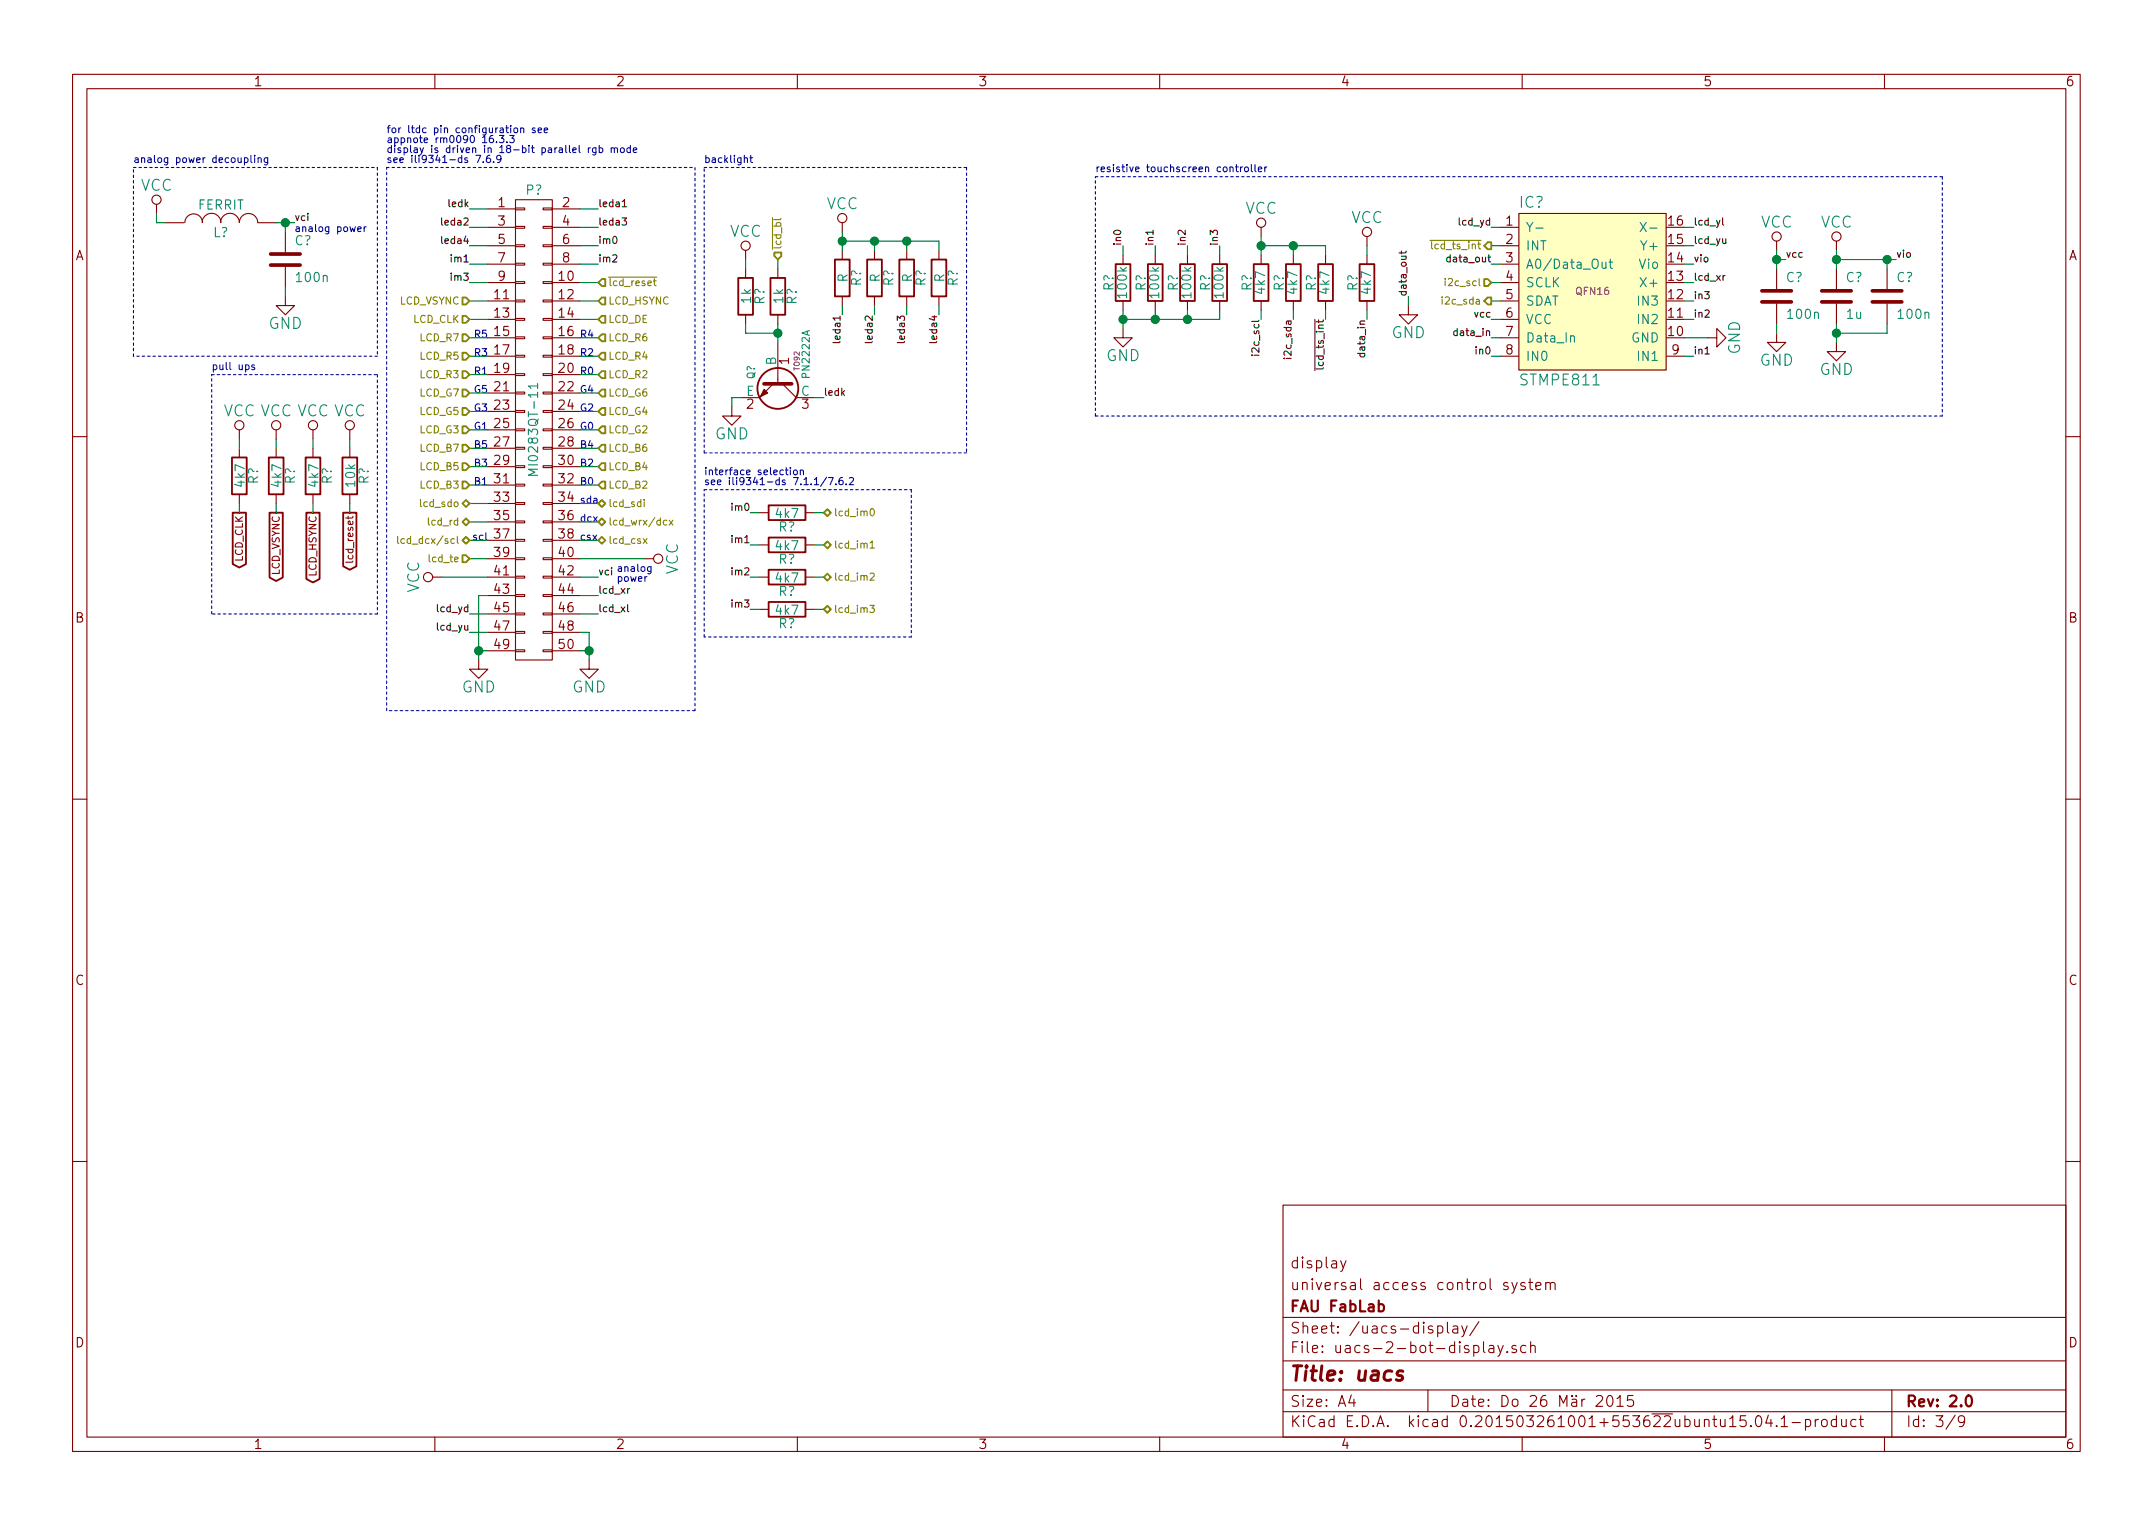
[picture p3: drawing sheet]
<svg xmlns="http://www.w3.org/2000/svg" width="297mm" height="210mm" viewBox="0 0 297 210" stroke-linecap="round" stroke-linejoin="round" font-family="sans-serif">
<g fill="none" stroke="#840000" stroke-width=".15">
<path d="M10 10.3h277v189.9h-277zM12 12.2h273v186.1h-273zM60 10.3v1.9M110 10.3v1.9M160 10.3v1.9M210 10.3v1.9M260 10.3v1.9M21.6 28.2v1.3M22.9 30.7h2.5M25.5 30.7a1.22 1.22 0 0 1 1.2-1.2 1.22 1.22 0 0 1 1.2 1.2M27.9 30.7a1.3 1.3 0 0 1 1.3-1.3 1.3 1.3 0 0 1 1.3 1.3M30.4 30.7a1.3 1.3 0 0 1 1.3-1.3 1.3 1.3 0 0 1 1.3 1.3 1.27 1.27 0 0 1 1.3-1.2 1.27 1.27 0 0 1 1.3 1.2"/>
<path d="M35.6 30.7h2.5M39.4 32v2.8M39.4 36.8v2.8M67.3 28.8h3.8M67.3 31.4h3.8M67.3 33.9h3.8M67.3 36.4h3.8M67.3 39h3.8M71.1 38.9h1.3v.2h-1.3zM71.1 36.3h1.3v.3h-1.3zM71.1 33.8h1.3v.2h-1.3zM71.1 31.2h1.3v.3h-1.3z"/>
<path d="M71.1 28.7h1.3v.3h-1.3zM71.1 27.6h5.1v63.5h-5.1zM74.9 38.9h1.3v.2h-1.3zM74.9 36.3h1.3v.3h-1.3zM74.9 33.8h1.3v.2h-1.3zM74.9 31.2h1.3v.3h-1.3zM74.9 28.7h1.3v.3h-1.3zM76.2 28.8h3.8M76.2 31.4h3.8M76.2 33.9h3.8M76.2 36.4h3.8M76.2 39h3.8"/>
<path d="M102.9 34.5v1.3M102.9 37.1v1.2M107.3 37.1v1.2M116.2 30.7v1.3M116.2 34.5v1.3M120.6 34.5v1.3M125.1 34.5v1.3M129.5 34.5v1.3M154.9 35.2v1.2M159.4 35.2v1.2M163.8 35.2v1.2M168.3 35.2v1.2"/>
<path d="M174 31.4v1.2M174 35.2v1.2M178.4 35.2v1.2M182.9 35.2v1.2M188.6 32.6v1.3M188.6 35.2v1.2M207 31.4h2.5M207 33.9h2.5M207 36.4h2.5M207 39h2.5M209.5 29.5h20.4v21.5h-20.4zM245.1 33.3v1.2"/>
<path d="M245.1 37.1v2.8M253.4 33.3v1.2M253.4 37.1v2.8M260.3 37.1v2.8M33 59.3v1.3M38.1 59.3v1.3M39.4 40.9v1.3h1.2l-1.2 1.2-1.3-1.2h1.3M43.2 59.3v1.3M48.3 59.3v1.3M67.3 51.7h3.8M67.3 41.5h3.8M67.3 54.2h3.8"/>
<path d="M67.3 44.1h3.8M67.3 56.8h3.8M67.3 46.6h3.8M67.3 59.3h3.8M67.3 49.1h3.8M71.1 59.2h1.3v.2h-1.3zM71.1 56.6h1.3v.3h-1.3zM71.1 54.1h1.3v.3h-1.3zM71.1 51.6h1.3v.2h-1.3zM71.1 49h1.3v.3h-1.3zM71.1 46.5h1.3v.2h-1.3zM71.1 43.9h1.3v.3h-1.3z"/>
<path d="M71.1 41.4h1.3v.3h-1.3zM74.9 59.2h1.3v.2h-1.3zM74.9 56.6h1.3v.3h-1.3zM74.9 54.1h1.3v.3h-1.3zM74.9 51.6h1.3v.2h-1.3zM74.9 49h1.3v.3h-1.3zM74.9 46.5h1.3v.2h-1.3zM74.9 43.9h1.3v.3h-1.3zM74.9 41.4h1.3v.3h-1.3zM76.2 51.7h3.8M76.2 41.5h3.8M76.2 54.2h3.8"/>
<path d="M76.2 44.1h3.8M76.2 56.8h3.8M76.2 46.6h3.8M76.2 59.3h3.8M76.2 49.1h3.8M101 56.1v1.3h1.2l-1.2 1.3-1.3-1.3h1.3M102.9 43.4v1.3M105.4 54.2l-.5 .5M106.7 53l-1.9 1.9h-2.6M107.3 43.4v1.3M107.3 47.2v5.8M107.9 53l2 1.9h2.5"/>
<path d="M116.2 40.9v1.3M120.6 40.9v1.3M125.1 40.9v1.3M129.5 40.9v1.3M154.9 45.3v1.3h1.3l-1.3 1.3-1.2-1.3h1.2M154.9 41.5v1.3M159.4 41.5v1.3M163.8 41.5v1.3M168.3 41.5v1.3M174 41.5v1.3M178.4 41.5v1.3M182.9 41.5v1.3"/>
<path d="M188.6 41.5v1.3M194.3 42.2v1.2h1.3l-1.3 1.3-1.3-1.3h1.3M207 41.5h2.5M207 44.1h2.5M207 46.6h2.5M207 49.1h2.5M229.9 49.1h2.5M235.6 46.6h1.3v-1.3l1.2 1.3-1.2 1.3v-1.3M245.1 46v1.2h1.3l-1.3 1.3-1.3-1.3h1.3M245.1 41.9v2.8M253.4 47.2v1.3h1.2l-1.2 1.3-1.3-1.3h1.3M253.4 41.9v2.8"/>
<path d="M260.3 41.9v2.8M10 60.2h2M33 61.8v1.3M33 68.2v1.3M38.1 61.8v1.3M38.1 68.2v1.3M43.2 61.8v1.3M43.2 68.2v1.3M48.3 61.8v1.3M48.3 68.2v1.3M59.7 79.6h1.3M67.3 64.4h3.8"/>
<path d="M67.3 77.1h3.8M67.3 66.9h3.8M67.3 79.6h3.8M67.3 69.5h3.8M67.3 72h3.8M67.3 61.8h3.8M67.3 74.5h3.8M71.1 79.5h1.3v.3h-1.3zM71.1 77h1.3v.2h-1.3zM71.1 74.4h1.3v.3h-1.3zM71.1 71.9h1.3v.2h-1.3zM71.1 69.3h1.3v.3h-1.3z"/>
<path d="M71.1 66.8h1.3v.3h-1.3zM71.1 64.3h1.3v.2h-1.3zM71.1 61.7h1.3v.3h-1.3zM74.9 79.5h1.3v.3h-1.3zM74.9 77h1.3v.2h-1.3zM74.9 74.4h1.3v.3h-1.3zM74.9 71.9h1.3v.2h-1.3zM74.9 69.3h1.3v.3h-1.3zM74.9 66.8h1.3v.3h-1.3zM74.9 64.3h1.3v.2h-1.3zM74.9 61.7h1.3v.3h-1.3zM76.2 64.4h3.8"/>
<path d="M76.2 77.1h3.8M76.2 66.9h3.8M76.2 79.6h3.8M76.2 69.5h3.8M76.2 72h3.8M76.2 61.8h3.8M76.2 74.5h3.8M88.9 77.1h1.3M104.8 79.6h1.2M104.8 75.2h1.2M104.8 70.7h1.2M111.1 79.6h1.3"/>
<path d="M111.1 75.2h1.3M111.1 70.7h1.3M285 60.2h2M66 91.1v1.2h1.3l-1.3 1.3-1.2-1.3h1.2M67.3 89.8h3.8M67.3 82.2h3.8M67.3 84.7h3.8M67.3 87.2h3.8M71.1 89.7h1.3v.2h-1.3zM71.1 87.1h1.3v.3h-1.3zM71.1 84.6h1.3v.2h-1.3zM71.1 82h1.3v.3h-1.3z"/>
<path d="M74.9 89.7h1.3v.2h-1.3zM74.9 87.1h1.3v.3h-1.3zM74.9 84.6h1.3v.2h-1.3zM74.9 82h1.3v.3h-1.3zM76.2 89.8h3.8M76.2 82.2h3.8M76.2 84.7h3.8M76.2 87.2h3.8M81.3 91.1v1.2h1.2l-1.2 1.3-1.3-1.3h1.3M104.8 84.1h1.2M111.1 84.1h1.3M10 110.3h2"/>
<path d="M285 110.3h2M10 160.2h2M177 166.3h108v32h-108zM185 173.9l.3 1M185.7 173.9l-.5 1.4-.2 .1M208 177a.37 .37 0 0 0-.6 .1v.1a.54 .54 0 0 0 .6 .3l.1 .1-.1 .2-.1 .1-.5-.1M208.6 176.9l.3 1M209.3 176.9l-.5 1.4-.2 .1M210.4 177a.37 .37 0 0 0-.6 .1v.1a.54 .54 0 0 0 .6 .3l.1 .1-.1 .2-.2 .1-.4-.1M210.9 176.9h.6M211.1 176.4v1.3l.2 .2h.2M211.9 177.4l.7-.1-.1-.3-.4-.1-.2 .2 .1 .7 .1 .1 .4-.1"/>
<path d="M213.3 177.1a.38 .38 0 0 1 .6 0v.8M213.3 176.9v1M213.9 177.1a.36 .36 0 0 1 .3-.2 .36 .36 0 0 1 .4 .2v.8M285 160.2h2M60 198.3v1.9M110 198.3v1.9M160 198.3v1.9M177 194.8h108M177 191.8h108M177 187.8h108M177 181.8h108M186.4 192.5l-.3 1h.9"/>
<path d="M186.8 193v1M197 191.8v3M198.3 183a.48 .48 0 0 1 .7 .1l.1 .1-.1 .6a.48 .48 0 0 1-.7 0M198.3 182.9v1.5M199.7 182.4v1.3l.2 .2M200.5 183l.1-.1 .5 .1v.9M201.1 183.3l-.5 .1-.2 .2 .1 .2 .1 .1 .5-.1M201.7 182.9l.3 1M202.4 182.9l-.5 1.4-.2 .1M203.3 185.7a.48 .48 0 0 1 .7 0v.2v.6a.48 .48 0 0 1-.7 0M204 182.3l-1.2 2M204.7 185.1v1.3l.2 .2"/>
<path d="M205.5 185.7l.1-.1 .4 .1 .1 .9M206.1 186h-.5l-.2 .3 .1 .2 .1 .1 .5-.1M206.7 185.6l.3 1M207.4 185.6l-.5 1.4-.2 .1M207.9 186.5h.1l-.1 .1v-.1v.1M209.2 185.7a.37 .37 0 0 0-.6 .1v.1a.54 .54 0 0 0 .6 .3v.1v.2l-.2 .1-.4-.1M210 198.3v1.9M210.5 185.7l-.4-.1-.3 .3 .1 .6 .2 .1 .4-.1M211.2 185.7a.38 .38 0 0 1 .6 .1v.8M211.2 185.1v1.5M221.8 192.7a.35 .35 0 0 1 .4-.2 .35 .35 0 0 1 .3 .3 .77 .77 0 0 1-.5 1.2 .9 .9 0 0 1-.2-1.3zM223.1 193l.4-.5v1.5"/>
<path d="M223.1 194h.9M225.3 192.5h-.7l-.1 .7a.62 .62 0 0 1 .7 0l.2 .2-.1 .5-.2 .1h-.4l-.2-.1M242.3 195.5a.35 .35 0 0 1 .4-.2 .35 .35 0 0 1 .3 .3 .77 .77 0 0 1-.5 1.2 .9 .9 0 0 1-.2-1.3zM244 195.2l-.4 1.1h1M244.3 195.8v1M245.1 196.7h.1l-.1 .1-.1-.1h.1v.1M245.7 195.8l.5-.5v1.5M245.7 196.8h.9M247.2 196.3h1.2M249.1 195.9a.48 .48 0 0 1 .6 .1l.1 .1-.1 .6a.48 .48 0 0 1-.6 0M249.1 195.8v1.5M250.4 195.8v1"/>
<path d="M250.9 195.8l-.3 .1-.2 .2M251.4 196a.41 .41 0 0 1 .7 .1v.4a.41 .41 0 0 1-.4 .3 .41 .41 0 0 1-.4-.3zM253.4 195.9l-.5-.1-.2 .3v.6l.2 .1 .5-.1M253.4 195.3v1.5M254.1 195.8l.1 .9a.4 .4 0 0 0 .5 0M254.7 195.8v1M256.1 195.9l-.5-.1-.3 .3 .1 .6 .2 .1 .5-.1M256.5 195.8h.6M256.7 195.3v1.3l.2 .2h.2M260 198.3v1.9M261 191.8v6.5M269.7 195.2l-1.2 2"/>
<path d="M271 196l-.2 .3h-.3l-.3-.3v-.4l.1-.2 .5-.1 .2 .2a1.19 1.19 0 0 1-.2 1.2l-.5 .1"/>
<circle cx="21.6" cy="27.6" r=".63"/>
<circle cx="102.9" cy="33.9" r=".63"/>
<circle cx="116.2" cy="30.1" r=".63"/>
<circle cx="174" cy="30.7" r=".63"/>
<circle cx="188.6" cy="32" r=".63"/>
<circle cx="245.1" cy="32.6" r=".63"/>
<circle cx="253.4" cy="32.6" r=".63"/>
<circle cx="33" cy="58.7" r=".63"/>
<circle cx="38.1" cy="58.7" r=".63"/>
<circle cx="43.2" cy="58.7" r=".63"/>
<circle cx="48.3" cy="58.7" r=".63"/>
<circle cx="59.1" cy="79.6" r=".63"/>
<circle cx="90.8" cy="77.1" r=".63"/>
</g>
<path d="M271.3 192.7a.35 .35 0 0 1 .4-.2 .35 .35 0 0 1 .3 .3 .77 .77 0 0 1-.4 1.2 .9 .9 0 0 1-.3-1.3z" fill="none" stroke="#840000" stroke-width=".3"/>
<path d="M193.5 189.2l-.4-.1-.2 .1-.2 .3 .3 .3 .4 .1 .1 .3-.1 .1-.2 .1-.6-.1" fill="none" stroke="#840000" stroke-width=".41"/>
<path d="M211.9 31.5h1M221 36.2l.1 .8a.32 .32 0 0 0 .5-.1M221.6 36.2v.8M222 36.2h.5M222.2 35.8v1v.2h.3M226.3 30.7l.8 1.2M227.1 30.7l-.8 1.2M227.6 31.5h1M74.2 53.3h-1.3l.4 .3M74.2 52.9v.7M216.7 46.5a.3 .3 0 0 1 .5 0v.7M74.2 64.7h-1.3l.9 .4-.9 .5h1.3" fill="none" stroke="#008484" stroke-width=".15"/>
<g fill="none" stroke="#840000" stroke-width=".25">
<path d="M101.9 38.3h2v5.1h-2zM106.3 38.3h2v5.1h-2zM115.2 35.8h2v5.1h-2zM119.6 35.8h2.1v5.1h-2.1zM124.1 35.8h2v5.1h-2zM128.5 35.8h2.1v5.1h-2.1zM153.9 36.4h2.1v5.1h-2.1zM158.4 36.4h2v5.1h-2zM162.8 36.4h2v5.1h-2zM167.3 36.4h2v5.1h-2zM173 36.4h2v5.1h-2zM177.4 36.4h2.1v5.1h-2.1z"/>
<path d="M181.9 36.4h2v5.1h-2zM187.6 36.4h2v5.1h-2zM32 63.1h2v5.1h-2zM32.1 70.7h1.8v7.1l-.9 .5-.9-.5zM37.1 63.1h2v5.1h-2zM37.2 70.7h1.8v9l-.9 .5-.9-.5zM42.2 63.1h2v5.1h-2zM42.3 70.7h1.8v9.2l-.9 .5-.9-.5zM47.2 63.1h2.1v5.1h-2.1zM47.3 70.7h1.9v7.4l-.9 .5-1-.5zM106 78.6h5.1v2h-5.1zM106 74.2h5.1v2h-5.1z"/>
<path d="M106 69.7h5.1v2h-5.1zM106 83.1h5.1v2h-5.1z"/>
<circle cx="107.3" cy="53.6" r="2.82"/>
</g>
<path d="M37.3 36.6h4.1M37.3 35h4.1M105.4 53h3.8M243.1 41.7h4M243.1 40.1h4M251.3 41.7h4.1M251.3 40.1h4.1M258.3 41.7h4.1M258.3 40.1h4.1" fill="none" stroke="#840000" stroke-width=".51"/>
<path d="M105.4 53.7l.5 .5-1 .5z" fill="#840000" stroke="#840000" stroke-width=".15"/>
<g fill="none" stroke="#0000c2" stroke-width=".15">
<path d="M68 18.7h-.3a.63 .63 0 0 0 0 1l.3-.1 .1-.4-.2-.1h-.2l-.2 .1M68.5 19.6v.1M68.9 18.7h.6l-.3 .4 .3 .1v.4l-.2 .1-.4-.1M69.9 19.6v.1M70.3 18.7h.6l-.3 .4 .3 .1v.4l-.2 .1-.4-.1M71 17.7l.2-.1 .2 .3v.2l-.2 .2-.3-.2zM71.8 17.7h.1a.23 .23 0 0 1 .4 .1v.5M71.8 17.6v.7M73.8 17.7l-.2-.1-.2 .2 .1 .1 .3 .1v.3h-.4M74.2 18l.5-.1v-.2l-.3-.1-.2 .2 .1 .5h.4M75.1 18l.5-.1-.1-.2-.3-.1-.1 .2v.5h.4M33.7 21.8h.3l.2 .2-.1 .4h-.4"/>
<path d="M34.6 21.4v.9l.2 .1M35.1 21.4v.1M35.1 21.8v.6M35.6 21.9l.1-.1a.23 .23 0 0 1 .3 .1v.5M35.6 21.8v.6M36.9 21.8v.8l-.1 .2-.3-.1M36.9 21.8h-.2l-.3 .2 .2 .4h.3M49.4 31.6l.4-.1v-.2h-.3l-.1 .1v.5h.4M50.2 31.3v.6M50.5 31.3l-.3 .2M65.7 21.4h.6l-.4 1M66.7 22.3v.1"/>
<path d="M67.6 21.4l-.3 .1a.63 .63 0 0 0 0 .9l.3-.1 .1-.3-.2-.2h-.2l-.2 .2M68.1 22.3v.1M69.1 21.9l-.2 .1h-.2l-.2-.1 .1-.4 .3-.1a.62 .62 0 0 1-.1 1h-.2M79.9 20.1v.8l.2 .2M81.2 20.4v.7M81.5 20.4l-.3 .2M82.2 20.4v.8l-.2 .2-.2-.1M82.2 20.4h-.3l-.2 .2 .1 .4h.4M82.7 20.4h.3l.2 .2-.1 .4h-.4M82.7 20.1v1M84.3 20.5l.1-.1a.23 .23 0 0 1 .4 .1v.6M84.3 20.4v.7"/>
<path d="M84.8 20.5a.23 .23 0 0 1 .2-.1 .23 .23 0 0 1 .2 .1v.6M85.7 20.4h.2l.2 .2v.3l-.2 .2-.3-.2zM87 20.4h-.3l-.2 .2 .1 .4h.4M87 20.1v1M87.4 20.7l.5-.1-.1-.2h-.3l-.1 .1v.5h.4M102.7 21.9v-.1a.23 .23 0 0 1 .4 .1v.5M103.5 21.8h.3M103.6 21.4v.9l.2 .1M170.5 23h.3M170.6 22.7v.9l.2 .1M171.1 23v.7M171.4 23l-.3 .2"/>
<path d="M171.8 23.1l.1-.1 .3 .1v.4l-.1 .1-.2 .1-.1-.1zM172.6 22.7v.9l.2 .1M173.2 22.7v.9l.1 .1M173.6 23.4l.5-.1-.1-.2-.2-.1-.2 .2 .1 .4h.3M174.5 23v.7M174.8 23l-.3 .2M35.1 50.4l-.2-.1-.2 .2 .1 .1 .3 .1v.2h-.4M89.8 78.2v.8l-.2 .2-.2-.1M89.8 78.2h-.3l-.2 .2 .1 .4h.4M108.4 64.8h.3M108.5 64.5v.9l.2 .1M109 64.5v.1"/>
<path d="M109 64.8v.7M109.5 64.9l.2-.1 .3 .1v.4l-.1 .2h-.2l-.2-.1zM110.4 64.9h.1a.23 .23 0 0 1 .3 .1v.5M110.4 64.8v.7M114 65.8l-.8 1.3M114.3 65.9h.7l-.5 1M115.3 66.8v.1M116.2 65.9h-.2a.63 .63 0 0 0 0 1l.3-.1v-.4l-.2-.1h-.1l-.3 .1M116.7 66.8v.1M117.2 66l.4-.1 .2 .3-.7 .7h.7"/>
</g>
<g fill="none" stroke="#000" stroke-width=".15">
<path d="M85.8 30.1h.6l-.3 .3 .3 .2v.4l-.2 .1-.4-.1M85.9 27.8l.3-.3v1M85.9 28.5h.5M159.1 31.8v.6M193.3 34.6v.4M194 34.6l-.1 .3h-.9M237.7 30.1v.8l.1 .2M237.7 32.9v.6l.2 .1 .2-.1M238 38l-.3 .2M238.1 32.9v.7M172.7 49h.1M181.4 44.1v7"/>
<path d="M181.9 44.1v.4M182.6 44.1l-.2 .3h-.8M235.2 48.8h.6M86.6 83.4v.9l.1 .1M86.9 81.2l-.3 .2"/>
</g>
<g fill="none" stroke="#008400" stroke-width=".15">
<path d="M21.6 29.5v1.2h1.3M38.1 30.7h2.5M39.4 30.7v1.3M39.4 39.6v1.3M64.8 28.8h2.5M64.8 31.4h2.5M64.8 33.9h2.5M64.8 39h2.5M64.8 36.4h2.5M80 28.8h2.5M80 31.4h2.5M80 33.9h2.5"/>
<path d="M80 39h2.5M80 36.4h2.5M102.9 35.8v1.3M107.3 35.8v1.3M116.2 32v2.5M116.2 33.3h13.3v1.2M120.6 33.3v1.2M125.1 33.3v1.2M154.9 33.9v1.3M159.4 33.9v1.3M163.8 33.9v1.3M168.3 33.9v1.3"/>
<path d="M174 33.9h8.9v1.3M174 32.6v2.6M178.4 33.9v1.3M188.6 33.9v1.3M205.7 31.4h1.3M205.7 33.9h1.3M205.7 39h1.3M205.7 36.4h1.3M232.4 31.4h1.3M232.4 33.9h1.3M232.4 39h1.3M232.4 36.4h1.3"/>
<path d="M245.1 35.8h1.3M245.1 34.5v2.6M253.4 34.5v2.6M253.4 35.8h8.2M260.3 35.8v1.3M64.8 41.5h2.5M64.8 44.1h2.5M64.8 46.6h2.5M64.8 49.1h2.5M64.8 51.7h2.5M64.8 54.2h2.5M64.8 56.8h2.5"/>
<path d="M64.8 59.3h2.5M80 41.5h2.5M80 44.1h2.5M80 46.6h2.5M80 49.1h2.5M80 51.7h2.5M80 54.2h2.5M80 56.8h2.5M80 59.3h2.5M102.2 54.9h-1.2v1.2M102.9 44.7v1.3h4.4M107.3 44.7v2.5"/>
<path d="M112.4 54.9h1.3M116.2 42.2v1.2M120.6 42.2v1.2M125.1 42.2v1.2M129.5 42.2v1.2M154.9 42.8v2.5M159.4 42.8v1.3M163.8 42.8v1.3M168.3 42.8v1.3h-13.4M174 42.8v1.3M178.4 42.8v1.3M182.9 42.8v1.3"/>
<path d="M188.6 42.8v1.3M194.3 40.9v1.3M205.7 41.5h1.3M205.7 44.1h1.3M205.7 46.6h1.3M205.7 49.1h1.3M232.4 41.5h1.3M232.4 44.1h1.3M232.4 46.6h3.2M232.4 49.1h1.3M245.1 44.7v1.3M253.4 44.7v2.5"/>
<path d="M260.3 44.7v1.3h-6.9M33 60.6v1.2M33 69.5v1.2M38.1 60.6v1.2M38.1 69.5v1.2M43.2 60.6v1.2M43.2 69.5v1.2M48.3 60.6v1.2M48.3 69.5v1.2M61 79.6h6.3M64.8 77.1h2.5M64.8 61.8h2.5"/>
<path d="M64.8 64.4h2.5M64.8 66.9h2.5M64.8 69.5h2.5M64.8 72h2.5M64.8 74.5h2.5M80 77.1h8.9M80 79.6h2.5M80 61.8h2.5M80 64.4h2.5M80 66.9h2.5M80 69.5h2.5M80 72h2.5"/>
<path d="M80 74.5h2.5M103.5 79.6h1.3M103.5 75.2h1.3M103.5 70.7h1.3M112.4 79.6h1.3M112.4 75.2h1.3M112.4 70.7h1.3M64.8 87.2h2.5M64.8 84.7h2.5M66 89.8h1.3M67.3 82.2h-1.3v8.9M80 89.8h1.3"/>
<path d="M80 82.2h2.5M80 87.2h1.3v3.9M80 84.7h2.5M103.5 84.1h1.3M112.4 84.1h1.3"/>
</g>
<g fill="#008400" stroke="#008400" stroke-width=".25">
<circle cx="107.3" cy="46" r=".51"/>
<circle cx="66" cy="89.8" r=".51"/>
<circle cx="81.3" cy="89.8" r=".51"/>
<circle cx="116.2" cy="33.3" r=".51"/>
<circle cx="120.7" cy="33.3" r=".51"/>
<circle cx="125.1" cy="33.3" r=".51"/>
<circle cx="39.4" cy="30.7" r=".51"/>
<circle cx="253.4" cy="35.8" r=".51"/>
<circle cx="260.3" cy="35.8" r=".51"/>
<circle cx="253.4" cy="46" r=".51"/>
<circle cx="245.1" cy="35.8" r=".51"/>
<circle cx="174" cy="33.9" r=".51"/>
<circle cx="178.4" cy="33.9" r=".51"/>
<circle cx="154.9" cy="44.1" r=".51"/>
<circle cx="159.4" cy="44.1" r=".51"/>
<circle cx="163.8" cy="44.1" r=".51"/>
</g>
<g fill="none" stroke="#0000c2" stroke-width=".15" stroke-dasharray=".3 .4">
<path d="M18.4 23.1h33.7M52.1 23.1v26M53.3 23.1h42.6M95.9 23.1v74.9M97.2 23.1h36.1M133.3 23.1v39.4M151.1 24.4h116.9M268 24.4v33M18.4 49.1v-26M29.2 51.7h22.9M52.1 51.7v33M52.1 49.1h-33.7"/>
<path d="M151.1 57.4v-33M268 57.4h-116.9M97.2 67.6h28.5M97.2 62.5v-39.4M125.7 67.6v20.3M133.3 62.5h-36.1M29.2 84.7v-33M52.1 84.7h-22.9M53.3 98v-74.9M95.9 98h-42.6M97.2 87.9v-20.3M125.7 87.9h-28.5"/>
</g>
<g fill="none" stroke="#848400" stroke-width=".25">
<path d="M83 38.5h.5v1h-.5l-.5-.5zM106.8 34.8h1v.5l-.5 .5-.5-.5zM204.8 38.5h.5l.4 .5-.4 .5h-.5zM205.3 33.4h.4v1h-.4l-.5-.5zM63.8 41h.5l.5 .5-.5 .5h-.5zM63.8 43.6h.5l.5 .5-.5 .4h-.5zM63.8 46.1h.5l.5 .5-.5 .5h-.5zM63.8 48.7h.5l.5 .4-.5 .5h-.5zM63.8 51.2h.5l.5 .5-.5 .5h-.5zM63.8 53.7h.5l.5 .5-.5 .5h-.5zM63.8 56.3h.5l.5 .5-.5 .4h-.5zM63.8 58.8h.5l.5 .5-.5 .5h-.5z"/>
<path d="M83 41h.5v1h-.5l-.5-.5zM83 43.6h.5v.9h-.5l-.5-.4zM83 46.1h.5v1h-.5l-.5-.5zM83 48.7h.5v.9h-.5l-.5-.5zM83 51.2h.5v1h-.5l-.5-.5zM83 53.7h.5v1h-.5l-.5-.5zM83 56.3h.5v.9h-.5l-.5-.4zM83 58.8h.5v1h-.5l-.5-.5zM205.3 41h.4v1h-.4l-.5-.5zM63.8 61.4h.5l.5 .4-.5 .5h-.5zM63.8 63.9h.5l.5 .5-.5 .5h-.5zM63.8 66.4h.5l.5 .5-.5 .5h-.5z"/>
<path d="M63.8 69.5l.5-.5 .5 .5-.5 .4zM63.8 72l.5-.5 .5 .5-.5 .5zM63.8 74.5l.5-.4 .5 .4-.5 .5zM63.8 76.6h.5l.5 .5-.5 .5h-.5zM82.5 69.5l.5-.5 .5 .5-.5 .4zM82.5 72l.5-.5 .5 .5-.5 .5zM82.5 74.5l.5-.4 .5 .4-.5 .5zM83 61.4h.5v.9h-.5l-.5-.5zM83 63.9h.5v1h-.5l-.5-.5zM83 66.4h.5v1h-.5l-.5-.5zM113.7 70.7l.4-.4 .5 .4-.5 .5zM113.7 75.2l.4-.5 .5 .5-.5 .5z"/>
<path d="M113.7 79.6l.4-.5 .5 .5-.5 .5zM113.7 84.1l.4-.5 .5 .5-.5 .5z"/>
</g>
<g fill="none" stroke="#848400" stroke-width=".15">
<path d="M83.9 38.2h6.7M90.1 38.8h.4M90.3 38.4v.9l.2 .1M106.6 30v4.4M107.7 30.1l-.1 .2h-.8M197.3 33.2h7M199.4 38.4v.1M203.9 33.7h.4M204 33.3v.9l.3 .1M54.9 74v.8l.1 .2M55.8 74.4l-.3-.1-.2 .2 .1 .4h.4M63.1 74v.8l.1 .2"/>
<path d="M88.7 74.3l.6 .7M88.9 68.9v.1M88.9 69.2v.7M89.3 74.3l-.6 .7M92 71.8h-.3l-.2 .2 .1 .4h.4M92.3 71.8l.5 .6M92.8 71.8l-.5 .6M120 74.9l.3-.3v1M120 79.2l.4-.1 .2 .2-.6 .8h.6M120 75.6h.6M120.1 70.3l.2-.1a.53 .53 0 0 1 .3 .5 .53 .53 0 0 1-.3 .5l-.2-.2-.1-.2zM120 83.5h.6l-.3 .4 .3 .2v.3l-.2 .1-.4-.1"/>
</g>
<path d="M209.5 29.5h20.4v21.5h-20.4z" fill="#ffffc2" stroke="#ffffc2" stroke-width=".25"/>
<text font-size="2.8" fill="#840000" x="178" y="190.5">Title: uacs</text>
<g font-size="2.1" fill="#008484">
<text x="19.4" y="26.3">VCC</text>
<text x="114" y="28.9">VCC</text>
<text x="171.8" y="29.5">VCC</text>
<text x="209.6" y="28.7">IC?</text>
<text x="100.6" y="32.7">VCC</text>
<text x="186.4" y="30.8">VCC</text>
<text x="242.9" y="31.4">VCC</text>
<text x="251.1" y="31.4">VCC</text>
<text x="37" y="45.4">GND</text>
<text x="191.9" y="46.7">GND</text>
<text x="152.6" y="49.8">GND</text>
<text x="209.9" y="53.2">STMPE811</text>
<text x="240.1" y="48.9" transform="rotate(-90 240.1 48.9)">GND</text>
<text x="242.7" y="50.5">GND</text>
<text x="251" y="51.7">GND</text>
<text x="30.8" y="57.4">VCC VCC VCC VCC</text>
<text x="98.6" y="60.6">GND</text>
<text x="57.8" y="81.8" transform="rotate(-90 57.8 81.8)">VCC</text>
<text x="93.5" y="79.3" transform="rotate(-90 93.5 79.3)">VCC</text>
<text x="63.7" y="95.5">GND</text>
<text x="78.9" y="95.5">GND</text>
</g>
<g font-size="2.1" fill="#840000">
<text x="178" y="178">universal access control system</text>
<text x="178" y="175">display</text>
<text x="178" y="184">Sheet: /uacs-display/</text>
<text x="178" y="181">FAU FabLab</text>
<text x="178" y="186.7">File: uacs-2-bot-display.sch</text>
<text x="178" y="196.9">KiCad E.D.A. kicad 0.201503261001+553622ubuntu15.04.1-product</text>
<text x="178" y="194.1">Size: A4</text>
<text x="200" y="194.1">Date: Do 26 Mär 2015</text>
<text x="263" y="194.1">Rev: 2.0</text>
<text x="263" y="196.9">Id: 3/9</text>
</g>
<g font-size="1.8" fill="#840000">
<text x="35" y="11.9">1</text>
<text x="85" y="11.9">2</text>
<text x="135" y="11.9">3</text>
<text x="185" y="11.9">4</text>
<text x="235" y="11.9">5</text>
<text x="285" y="11.9">6</text>
<text x="68.7" y="28.6">1</text>
<text x="77.6" y="28.6">2</text>
<text x="10.4" y="35.9">A</text>
<text x="68.7" y="31.1">3</text>
<text x="68.7" y="33.6">5</text>
<text x="77.6" y="31.1">4</text>
<text x="77.6" y="33.6">6</text>
<text x="207.8" y="31.1">1</text>
<text x="207.8" y="33.6">2</text>
<text x="230.2" y="33.6">15</text>
<text x="230.2" y="31.1">16</text>
<text x="285.4" y="35.9">A</text>
<text x="68.2" y="41.3">11</text>
<text x="68.7" y="36.2">7</text>
<text x="68.7" y="38.7">9</text>
<text x="77.1" y="38.7">10</text>
<text x="77.1" y="41.3">12</text>
<text x="77.6" y="36.2">8</text>
<text x="207.8" y="36.2">3</text>
<text x="207.8" y="38.7">4</text>
<text x="207.8" y="41.3">5</text>
<text x="230.2" y="41.3">12</text>
<text x="230.2" y="38.7">13</text>
<text x="230.2" y="36.2">14</text>
<text x="68.2" y="43.8">13</text>
<text x="68.2" y="46.3">15</text>
<text x="77.1" y="43.8">14</text>
<text x="77.1" y="46.3">16</text>
<text x="207.8" y="43.8">6</text>
<text x="207.8" y="46.3">7</text>
<text x="230.2" y="46.3">10</text>
<text x="230.2" y="43.8">11</text>
<text x="68.2" y="54">21</text>
<text x="68.2" y="48.9">17</text>
<text x="68.2" y="51.4">19</text>
<text x="77.1" y="51.4">20</text>
<text x="77.1" y="54">22</text>
<text x="77.1" y="48.9">18</text>
<text x="108.8" y="50.3" transform="rotate(-90 108.8 50.3)">1</text>
<text x="207.8" y="48.9">8</text>
<text x="230.7" y="48.9">9</text>
<text x="68.2" y="56.5">23</text>
<text x="68.2" y="59">25</text>
<text x="77.1" y="56.5">24</text>
<text x="77.1" y="59">26</text>
<text x="103" y="56.4">2</text>
<text x="110.6" y="56.4">3</text>
<text x="68.2" y="61.6">27</text>
<text x="68.2" y="64.1">29</text>
<text x="77.1" y="64.1">30</text>
<text x="77.1" y="61.6">28</text>
<text x="68.2" y="66.7">31</text>
<text x="68.2" y="69.2">33</text>
<text x="68.2" y="71.7">35</text>
<text x="77.1" y="66.7">32</text>
<text x="77.1" y="69.2">34</text>
<text x="77.1" y="71.7">36</text>
<text x="68.2" y="74.3">37</text>
<text x="68.2" y="76.8">39</text>
<text x="77.1" y="76.8">40</text>
<text x="77.1" y="74.3">38</text>
<text x="68.2" y="79.4">41</text>
<text x="68.2" y="81.9">43</text>
<text x="77.1" y="79.4">42</text>
<text x="77.1" y="81.9">44</text>
<text x="10.4" y="85.9">B</text>
<text x="68.2" y="84.4">45</text>
<text x="68.2" y="87">47</text>
<text x="68.2" y="89.5">49</text>
<text x="77.1" y="89.5">50</text>
<text x="77.1" y="84.4">46</text>
<text x="77.1" y="87">48</text>
<text x="285.4" y="85.9">B</text>
<text x="10.4" y="135.9">C</text>
<text x="285.4" y="135.9">C</text>
<text x="10.4" y="185.9">D</text>
<text x="285.4" y="185.9">D</text>
<text x="35" y="199.9">1</text>
<text x="85" y="199.9">2</text>
<text x="135" y="199.9">3</text>
<text x="185" y="199.9">4</text>
<text x="235" y="199.9">5</text>
<text x="285" y="199.9">6</text>
</g>
<g font-size="1.8" fill="#008484">
<text x="27.3" y="28.9">FERRIT</text>
<text x="72.5" y="26.8">P?</text>
<text x="29.4" y="32.7">L?</text>
<text x="40.6" y="33.8">C?</text>
<text x="210.5" y="32">Y-</text>
<text x="210.5" y="34.5">INT</text>
<text x="226.7" y="34.5">Y+</text>
<text x="41" y="38.9">100n</text>
<text x="103.6" y="41.8" transform="rotate(-90 103.6 41.8)">1k</text>
<text x="108.1" y="41.8" transform="rotate(-90 108.1 41.8)">1k</text>
<text x="116.9" y="39" transform="rotate(-90 116.9 39)">R</text>
<text x="118.8" y="39.5" transform="rotate(-90 118.8 39.5)">R?</text>
<text x="121.4" y="39" transform="rotate(-90 121.4 39)">R</text>
<text x="123.2" y="39.5" transform="rotate(-90 123.2 39.5)">R?</text>
<text x="125.8" y="39" transform="rotate(-90 125.8 39)">R</text>
<text x="127.7" y="39.5" transform="rotate(-90 127.7 39.5)">R?</text>
<text x="130.3" y="39" transform="rotate(-90 130.3 39)">R</text>
<text x="132.1" y="39.5" transform="rotate(-90 132.1 39.5)">R?</text>
<text x="153.6" y="40.2" transform="rotate(-90 153.6 40.2)">R?</text>
<text x="155.5" y="41" transform="rotate(-90 155.5 41)">100k</text>
<text x="158.1" y="40.2" transform="rotate(-90 158.1 40.2)">R?</text>
<text x="159.9" y="41" transform="rotate(-90 159.9 41)">100k</text>
<text x="162.5" y="40.2" transform="rotate(-90 162.5 40.2)">R?</text>
<text x="164.4" y="41" transform="rotate(-90 164.4 41)">100k</text>
<text x="167" y="40.2" transform="rotate(-90 167 40.2)">R?</text>
<text x="168.8" y="41" transform="rotate(-90 168.8 41)">100k</text>
<text x="172.7" y="40.2" transform="rotate(-90 172.7 40.2)">R?</text>
<text x="174.5" y="40.5" transform="rotate(-90 174.5 40.5)">4k7</text>
<text x="177.1" y="40.2" transform="rotate(-90 177.1 40.2)">R?</text>
<text x="179" y="40.5" transform="rotate(-90 179 40.5)">4k7</text>
<text x="181.6" y="40.2" transform="rotate(-90 181.6 40.2)">R?</text>
<text x="183.4" y="40.5" transform="rotate(-90 183.4 40.5)">4k7</text>
<text x="187.3" y="40.2" transform="rotate(-90 187.3 40.2)">R?</text>
<text x="189.1" y="40.5" transform="rotate(-90 189.1 40.5)">4k7</text>
<text x="210.5" y="37.1">A0/Data_Out</text>
<text x="210.5" y="39.6">SCLK</text>
<text x="226.2" y="37.1">Vio</text>
<text x="226.7" y="39.6">X+</text>
<text x="246.4" y="38.9">C?</text>
<text x="254.6" y="38.9">C?</text>
<text x="261.6" y="38.9">C?</text>
<text x="105.5" y="42" transform="rotate(-90 105.5 42)">R?</text>
<text x="109.9" y="42" transform="rotate(-90 109.9 42)">R?</text>
<text x="210.5" y="42.2">SDAT</text>
<text x="210.5" y="44.7">VCC</text>
<text x="210.5" y="47.2">Data_In</text>
<text x="225" y="47.2">GND</text>
<text x="226.2" y="44.7">IN2</text>
<text x="226.2" y="42.2">IN3</text>
<text x="246.8" y="44">100n</text>
<text x="254.8" y="44">1u</text>
<text x="262" y="44">100n</text>
<text x="107.1" y="50.4" transform="rotate(-90 107.1 50.4)">B</text>
<text x="210.5" y="49.8">IN0</text>
<text x="226.2" y="49.8">IN1</text>
<text x="102.9" y="54.6">E</text>
<text x="110.5" y="54.6">C</text>
<text x="74.2" y="64.7" transform="rotate(-90 74.2 64.7)">MI0283QT-11</text>
<text x="33.8" y="67.1" transform="rotate(-90 33.8 67.1)">4k7</text>
<text x="35.6" y="66.8" transform="rotate(-90 35.6 66.8)">R?</text>
<text x="38.8" y="67.1" transform="rotate(-90 38.8 67.1)">4k7</text>
<text x="40.7" y="66.8" transform="rotate(-90 40.7 66.8)">R?</text>
<text x="43.9" y="67.1" transform="rotate(-90 43.9 67.1)">4k7</text>
<text x="45.8" y="66.8" transform="rotate(-90 45.8 66.8)">R?</text>
<text x="49" y="67.1" transform="rotate(-90 49 67.1)">10k</text>
<text x="50.9" y="66.8" transform="rotate(-90 50.9 66.8)">R?</text>
<text x="107.1" y="71.5">4k7</text>
<text x="107.1" y="75.9">4k7</text>
<text x="107.4" y="77.8">R?</text>
<text x="107.4" y="73.3">R?</text>
<text x="107.1" y="80.4">4k7</text>
<text x="107.4" y="82.2">R?</text>
<text x="107.1" y="84.8">4k7</text>
<text x="107.4" y="86.7">R?</text>
</g>
<g font-size="1.4" fill="#0000c2">
<text x="18.4" y="22.5">analog power decoupling</text>
<text x="53.3" y="18.4">for ltdc pin configuration see</text>
<text x="53.3" y="19.7">appnote rm0090 16.3.3</text>
<text x="53.3" y="21.1">display is driven in 18-bit parallel rgb mode</text>
<text x="53.3" y="22.5">see ili9341-ds 7.6.9</text>
<text x="97.2" y="22.5">backlight</text>
<text x="151.1" y="23.7">resistive touchscreen controller</text>
<text x="40.6" y="32">analog power</text>
<text x="65.6" y="46.6">R5</text>
<text x="80" y="46.6">R4</text>
<text x="29.2" y="51">pull ups</text>
<text x="65.6" y="51.7">R1</text>
<text x="65.6" y="49.1">R3</text>
<text x="80" y="51.7">R0</text>
<text x="80" y="49.1">R2</text>
<text x="65.5" y="59.3">G1</text>
<text x="65.5" y="56.8">G3</text>
<text x="65.5" y="54.2">G5</text>
<text x="80" y="59.3">G0</text>
<text x="80" y="56.8">G2</text>
<text x="80" y="54.2">G4</text>
<text x="65.6" y="64.4">B3</text>
<text x="65.6" y="61.8">B5</text>
<text x="80" y="64.4">B2</text>
<text x="80" y="61.8">B4</text>
<text x="97.2" y="65.6">interface selection</text>
<text x="65.6" y="66.9">B1</text>
<text x="80" y="66.9">B0</text>
<text x="80" y="69.5">sda</text>
<text x="97.2" y="66.9">see ili9341-ds 7.1.1/7.6.2</text>
<text x="65.4" y="74.5">scl</text>
<text x="80" y="72">dcx</text>
<text x="80" y="74.5">csx</text>
<text x="85.1" y="78.9">analog</text>
<text x="85.1" y="80.3">power</text>
</g>
<g font-size="1.4">
<text x="62" y="28.6">ledk</text>
<text x="82.5" y="28.6">leda1</text>
<text x="40.6" y="30.5">vci</text>
<text x="61.2" y="31.1">leda2</text>
<text x="61.2" y="33.6">leda4</text>
<text x="82.5" y="33.6">im0</text>
<text x="82.5" y="31.1">leda3</text>
<text x="154.7" y="33.9" transform="rotate(-90 154.7 33.9)">in0</text>
<text x="159.1" y="33.9" transform="rotate(-90 159.1 33.9)">in1</text>
<text x="163.6" y="33.9" transform="rotate(-90 163.6 33.9)">in2</text>
<text x="168" y="33.9" transform="rotate(-90 168 33.9)">in3</text>
<text x="201.4" y="31.1">lcd_yd</text>
<text x="233.7" y="31.1">lcd_yl</text>
<text x="233.7" y="33.6">lcd_yu</text>
<text x="246.4" y="35.6">vcc</text>
<text x="261.6" y="35.6">vio</text>
<text x="62.4" y="36.2">im1</text>
<text x="62.4" y="38.7">im3</text>
<text x="82.5" y="36.2">im2</text>
<text x="194.1" y="40.9" transform="rotate(-90 194.1 40.9)">data_out</text>
<text x="200" y="36.2">data_out</text>
<text x="233.7" y="36.2">vio</text>
<text x="233.7" y="41.3">in3</text>
<text x="233.7" y="38.7">lcd_xr</text>
<text x="116" y="47" transform="rotate(-90 116 47)">leda1</text>
<text x="120.4" y="47" transform="rotate(-90 120.4 47)">leda2</text>
<text x="124.8" y="47" transform="rotate(-90 124.8 47)">leda3</text>
<text x="129.3" y="47" transform="rotate(-90 129.3 47)">leda4</text>
<text x="200.9" y="46.3">data_in</text>
<text x="203.4" y="43.8">vcc</text>
<text x="233.7" y="43.8">in2</text>
<text x="173.7" y="48.7" transform="rotate(-90 173.7 48.7)">i2c_scl</text>
<text x="178.2" y="49.1" transform="rotate(-90 178.2 49.1)">i2c_sda</text>
<text x="182.6" y="50.5" transform="rotate(-90 182.6 50.5)">lcd_ts_int</text>
<text x="188.3" y="48.9" transform="rotate(-90 188.3 48.9)">data_in</text>
<text x="203.8" y="48.9">in0</text>
<text x="233.7" y="48.9">in1</text>
<text x="113.7" y="54.6">ledk</text>
<text x="101.1" y="70.5">im0</text>
<text x="101.1" y="74.9">im1</text>
<text x="82.5" y="79.4">vci</text>
<text x="82.5" y="81.9">lcd_xr</text>
<text x="101.1" y="79.4">im2</text>
<text x="101.1" y="83.8">im3</text>
<text x="60.4" y="84.4">lcd_yd</text>
<text x="60.4" y="87">lcd_yu</text>
<text x="82.5" y="84.4">lcd_xl</text>
</g>
<g font-size="1.4" fill="#848400">
<text x="107.8" y="34.4" transform="rotate(-90 107.8 34.4)">lcd_bl</text>
<text x="197.9" y="34.4">lcd_ts_int</text>
<text x="83.9" y="39.5">lcd_reset</text>
<text x="199.7" y="39.5">i2c_scl</text>
<text x="55" y="42">LCD_VSYNC</text>
<text x="56.9" y="44.5">LCD_CLK</text>
<text x="58" y="47.1">LCD_R7</text>
<text x="83.9" y="42">LCD_HSYNC</text>
<text x="83.9" y="44.5">LCD_DE</text>
<text x="83.9" y="47.1">LCD_R6</text>
<text x="199.3" y="42">i2c_sda</text>
<text x="58" y="49.6">LCD_R5</text>
<text x="58" y="52.2">LCD_R3</text>
<text x="83.9" y="49.6">LCD_R4</text>
<text x="83.9" y="52.2">LCD_R2</text>
<text x="57.9" y="54.7">LCD_G7</text>
<text x="57.9" y="57.2">LCD_G5</text>
<text x="57.9" y="59.8">LCD_G3</text>
<text x="83.9" y="54.7">LCD_G6</text>
<text x="83.9" y="57.2">LCD_G4</text>
<text x="83.9" y="59.8">LCD_G2</text>
<text x="58" y="62.3">LCD_B7</text>
<text x="58" y="64.9">LCD_B5</text>
<text x="83.9" y="62.3">LCD_B6</text>
<text x="83.9" y="64.9">LCD_B4</text>
<text x="58" y="67.4">LCD_B3</text>
<text x="58.2" y="69.9">lcd_sdo</text>
<text x="83.9" y="67.4">LCD_B2</text>
<text x="83.9" y="69.9">lcd_sdi</text>
<text x="115.1" y="71.2">lcd_im0</text>
<text x="55.9" y="75">lcd_dcx/scl</text>
<text x="59.2" y="72.5">lcd_rd</text>
<text x="59.4" y="77.6">lcd_te</text>
<text x="83.9" y="72.5">lcd_wrx/dcx</text>
<text x="83.9" y="75">lcd_csx</text>
<text x="115.1" y="75.7">lcd_im1</text>
<text x="115.1" y="80.1">lcd_im2</text>
<text x="115.1" y="84.6">lcd_im3</text>
</g>
<text font-size="1.4" fill="#840084" x="217.5" y="40.7">QFN16</text>
<g font-size="1.4" fill="#008484">
<text x="104.1" y="52.3" transform="rotate(-90 104.1 52.3)">Q?</text>
<text x="111.7" y="52" transform="rotate(-90 111.7 52)">PN2222A</text>
</g>
<g font-size="1.4" fill="#840000">
<text x="33.5" y="77.6" transform="rotate(-90 33.5 77.6)">LCD_CLK</text>
<text x="48.7" y="77.2" transform="rotate(-90 48.7 77.2)">lcd_reset</text>
<text x="38.6" y="79.5" transform="rotate(-90 38.6 79.5)">LCD_VSYNC</text>
<text x="43.7" y="79.6" transform="rotate(-90 43.7 79.6)">LCD_HSYNC</text>
</g>
<text font-size="1" fill="#840084" x="110.3" y="51" transform="rotate(-90 110.3 51)">TO92</text>
</svg>
